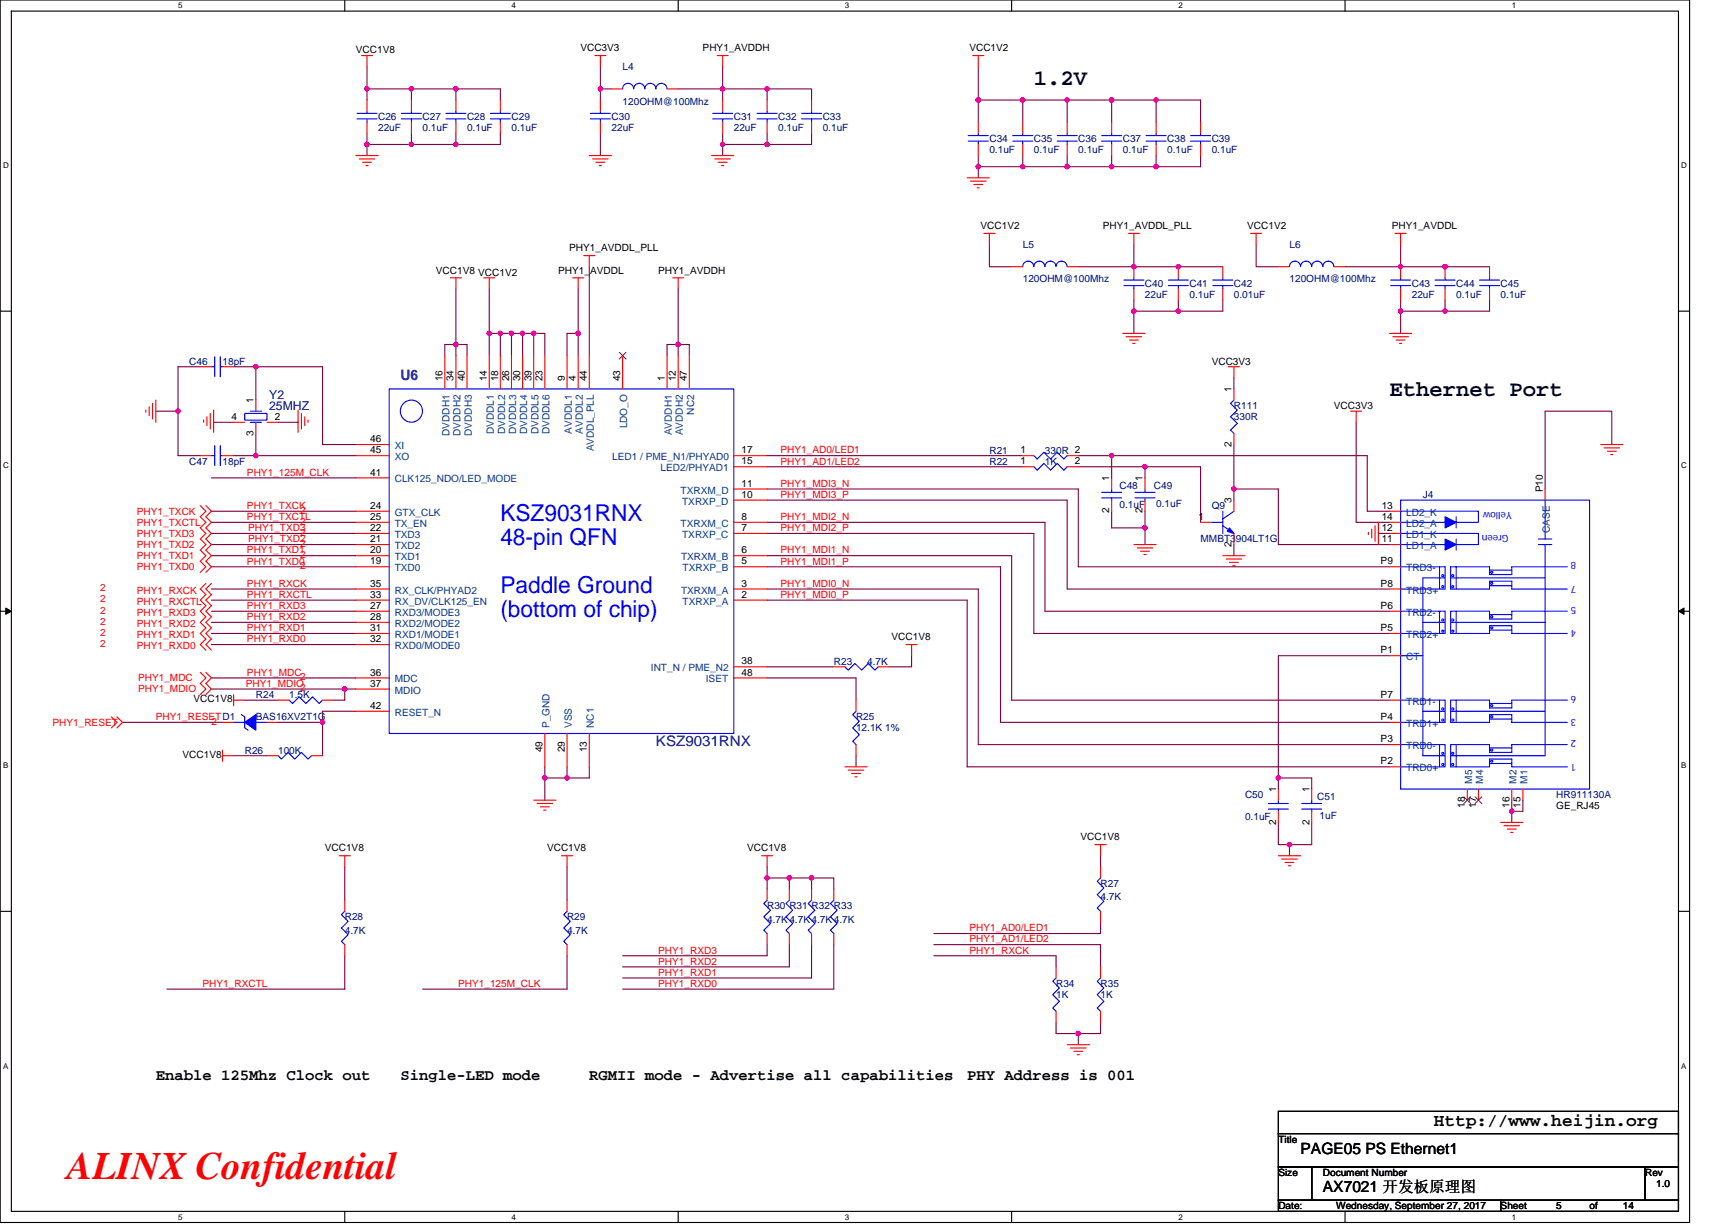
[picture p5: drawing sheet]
<svg xmlns="http://www.w3.org/2000/svg" width="297mm" height="210mm" viewBox="0 0 297 210" stroke-linecap="round" stroke-linejoin="round" font-family="sans-serif">
<path d="M0 0h289.6v209.5h-289.6zM1.9 1.9h285.8v205.7h-285.8z" fill="none" stroke="#000" stroke-width=".19"/>
<g fill="#fff">
<path d="M30.5 .2h.8v1.5h-.8z"/>
<path d="M30.5 207.8h.8v1.6h-.8z"/>
</g>
<path d="M59.1 0v1.9M59.1 207.6v1.9" fill="none" stroke="#000" stroke-width=".19"/>
<g fill="#fff">
<path d="M87.7 .2h.7v1.5h-.7z"/>
<path d="M87.7 207.8h.7v1.6h-.7z"/>
</g>
<path d="M116.2 0v1.9M116.2 207.6v1.9" fill="none" stroke="#000" stroke-width=".19"/>
<g fill="#fff">
<path d="M144.8 .2h.8v1.5h-.8z"/>
<path d="M144.8 207.8h.8v1.6h-.8z"/>
</g>
<path d="M173.4 0v1.9M173.4 207.6v1.9" fill="none" stroke="#000" stroke-width=".19"/>
<g fill="#fff">
<path d="M202 .2h.7v1.5h-.7z"/>
<path d="M202 207.8h.7v1.6h-.7z"/>
</g>
<path d="M230.5 0v1.9M230.5 207.6v1.9" fill="none" stroke="#000" stroke-width=".19"/>
<g fill="#fff">
<path d="M259.1 .2h.8v1.5h-.8z"/>
<path d="M259.1 207.8h.8v1.6h-.8z"/>
<path d="M.5 27.6h1v1.5h-1z"/>
<path d="M288.2 27.6h1v1.5h-1z"/>
<path d="M.5 79.1h1v1.5h-1z"/>
<path d="M288.2 79.1h1v1.5h-1z"/>
</g>
<path d="M0 53.3h1.9M287.7 53.3h1.9" fill="none" stroke="#000" stroke-width=".19"/>
<g fill="#fff">
<path d="M.5 130.5h.9v1.5h-.9z"/>
<path d="M288.2 130.5h.9v1.5h-.9z"/>
</g>
<path d="M0 104.8h1.9M287.7 104.8h1.9" fill="none" stroke="#000" stroke-width=".19"/>
<path d="M1 104.2l.9 .6-.9 .5zM287.7 104.8l.9-.6v1.1z" fill="#000" stroke="#000" stroke-width=".17"/>
<g fill="#fff">
<path d="M.5 181.9h.9v1.6h-.9z"/>
<path d="M288.2 181.9h.9v1.6h-.9z"/>
</g>
<path d="M0 156.2h1.9M287.7 156.2h1.9M219.1 190.5h68.6v3.8h-68.6zM219.1 194.3h68.6v5.7h-68.6zM219.1 200h5.7v5.7h-5.7zM219.1 205.7h38.1v1.9h-38.1zM224.8 200h57.2v5.7h-57.2zM257.2 205.7h30.5v1.9h-30.5zM282 200h5.7v5.7h-5.7z" fill="none" stroke="#000" stroke-width=".19"/>
<g fill="none" stroke="#800040" stroke-width=".19">
<path d="M62.9 11.4v3.8M62.9 15.2h7.6M62.9 15.2v1.9M70.5 15.2h7.6M70.5 15.2v1.9M78.1 15.2v1.9M78.1 15.2h7.7v1.9M102.9 15.2h1.9M102.9 15.2v1.9M102.9 11.4v3.8M116.2 15.2h7.7v1.9M123.9 11.4v3.8h7.6"/>
<path d="M131.5 15.2v1.9M131.5 15.2h7.6v1.9M167.7 17.1h7.6M167.7 17.1v3.9M167.7 11.4v5.7M175.3 17.1v3.9M175.3 17.1h7.6M182.9 17.1h7.6M182.9 17.1v3.9M190.5 17.1v3.9M190.5 17.1h7.7M198.2 17.1h7.6v3.9"/>
<path d="M198.2 17.1v3.9M62.9 24.8v1.9M62.9 22.9v1.9M62.9 24.8h7.6M70.5 22.9v1.9M70.5 24.8h7.6M78.1 22.9v1.9M85.8 22.9v1.9h-7.7M102.9 22.9v3.8M123.9 24.8v1.9M123.9 24.8h7.6M123.9 22.9v1.9"/>
<path d="M131.5 22.9v1.9M139.1 22.9v1.9h-7.6M167.7 28.6h7.6M167.7 26.7v1.9M167.7 28.6v1.9M175.3 26.7v1.9M175.3 28.6h7.6M182.9 28.6h7.6M182.9 26.7v1.9M190.5 28.6h7.7M190.5 26.7v1.9M198.2 26.7v1.9"/>
<path d="M205.8 26.7v1.9h-7.6M78.1 49.5v9.6h1.9v1.9M83.9 57.1h1.9M83.9 57.2v3.8M83.9 49.5v7.6M85.8 57.2v3.8M85.8 57.2h1.9v3.8M87.7 57.1h1.9M89.6 57.2v3.8M89.6 57.2h1.9v3.8M91.5 57.1h1.9v3.9M99.1 49.5v7.6"/>
<path d="M99.1 57.1h-1.9v3.9M99.1 57.2v3.8M101 45.7v15.3M116.2 49.5v9.6h1.9v1.9M169.6 41.9v3.8h3.8M184.8 45.7h9.5M194.3 53.3h7.7M194.3 51.4v1.9M194.3 45.7h15.3M194.3 41.9v3.8M194.3 53.3v3.8M202 51.4v1.9"/>
<path d="M209.6 51.4v1.9h-7.6M215.3 41.9v3.8h3.8M230.5 45.7h9.6M240.1 45.7h15.2M240.1 41.9v3.8M240.1 53.3v3.8M240.1 53.3h7.6M240.1 51.4v1.9M247.7 51.4v1.9M255.3 51.4v1.9h-7.6M26.7 70.5h3.8M30.5 70.5v7.6h3.8"/>
<path d="M34.3 62.9h-3.8v7.6M36.6 72.2v.2h3.4M40 62.9h3.9M40 78.1h3.9M43.9 78.1h17.1M43.9 62.9h11.4v13.3h5.7M43.9 74.3v3.8M43.9 62.9v5.7M51.1 72.2v.2h-3.4M76.2 61v-1.9h1.9v1.9M114.3 61v-1.9h1.9v1.9M131.5 78.1h43.8"/>
<path d="M184.8 78.1h5.7M190.5 78.1v3.8M190.5 78.1h43.9v9.5h3.8M211.5 64.8v1.9M211.5 76.2v7.6M232.4 72.4v17.1h5.8M276.3 76.2v-5.7h-11.5v13.3M36.2 93.3h24.8M36.2 87.6h24.8M36.2 91.4h24.8M36.2 89.5h24.8M36.2 97.2h24.8"/>
<path d="M36.2 95.2h24.8M36.2 81.9h24.8M131.5 91.4h45.7v17.2h61M131.5 85.7h51.4v15.3h55.3M131.5 95.2l41.9 .1v24.7h64.8M131.5 80h43.8M131.5 89.5h47.6v15.3h59.1M131.5 83.8h53.3v13.4h53.4M131.5 97.2h40v26.6h66.7M184.8 80h11.5M190.5 87.6v2.9h5.8M196.3 90.5v2.8"/>
<path d="M196.3 80h9.5v9.5M196.3 87.6v2.9M196.3 80v1.9M211.5 83.8h7.6v9.5h19.1M211.5 93.3v1.9M211.5 83.8v1.9M236.3 91.4h1.9M36.2 101h24.8M36.2 106.7h24.8M36.2 102.9h24.8M36.2 110.5h24.8M36.2 104.8h24.8"/>
<path d="M36.2 108.6h24.8M36.2 116.2h24.8M36.2 118.1h22.9M59.1 118.1h1.9M59.1 118.1v1.9h-1.9M131.5 116.2h15.2v3.8M131.5 114.3h11.4M131.5 101h36.2v26.6h70.5M131.5 102.9h34.3v28.5h72.4M156.2 112.4v1.9h-3.8M238.2 112.4h-19.1v20.9M21 123.8h17.1"/>
<path d="M40 129.5h5.8M41.9 120h5.8M47.7 123.8h7.6M55.3 123.8v5.7M61 121.9h-5.7v1.9M93.4 131.4v1.9h3.8M93.4 133.3v3.9M97.2 131.4v1.9M101 131.4v1.9h-3.8M146.7 129.5v1.9M219.1 133.3h5.7v2M219.1 133.4v1.9"/>
<path d="M259.1 139.1v1.9M259.1 137.2v1.9M261 137.2v1.9h-1.9M59.1 148.6v5.7M97.2 148.6v5.7M131.5 150.5h3.8M131.5 148.6v1.9M131.5 150.5v1.9M135.3 150.5v1.9M135.3 150.5h3.8M139.1 150.5v1.9M139.1 150.5h3.8v1.9"/>
<path d="M188.6 158.1v1.9h-28.5M188.6 146.7v1.9M219.1 141v3.8h1.9M221 144.8v1.9M224.8 141v3.8h-3.8M59.1 163.8v5.7h-30.5M97.2 163.8v5.7h-24.8M131.5 161.9v1.9h-24.8M135.3 161.9v3.8h-28.6M139.1 161.9v5.7h-32.4M142.9 161.9v7.6h-36.2M160.1 163.8h20.9v1.9"/>
<path d="M160.1 161.9h28.5v3.8M181 175.3v1.9h3.8M184.8 177.2v1.9M188.6 175.3v1.9h-3.8"/>
</g>
<g fill="#f0f" stroke="#f0f" stroke-width=".19">
<circle cx="78.1" cy="59" r=".38"/>
<circle cx="99.1" cy="57.1" r=".38"/>
<circle cx="83.8" cy="57.1" r=".38"/>
<circle cx="85.7" cy="57.1" r=".38"/>
<circle cx="91.5" cy="57.1" r=".38"/>
<circle cx="89.6" cy="57.1" r=".38"/>
<circle cx="87.7" cy="57.1" r=".38"/>
<circle cx="59.1" cy="118.1" r=".38"/>
<circle cx="93.4" cy="133.3" r=".38"/>
<circle cx="97.2" cy="133.3" r=".38"/>
<circle cx="78.1" cy="24.8" r=".38"/>
<circle cx="221" cy="144.8" r=".38"/>
<circle cx="190.5" cy="78.1" r=".38"/>
<circle cx="196.2" cy="90.5" r=".38"/>
<circle cx="259.1" cy="139.1" r=".38"/>
<circle cx="219.1" cy="133.3" r=".38"/>
<circle cx="196.2" cy="80" r=".38"/>
<circle cx="139.1" cy="150.5" r=".38"/>
<circle cx="131.5" cy="150.5" r=".38"/>
<circle cx="135.3" cy="150.5" r=".38"/>
<circle cx="43.8" cy="62.9" r=".38"/>
<circle cx="30.5" cy="70.5" r=".38"/>
<circle cx="184.8" cy="177.2" r=".38"/>
<circle cx="43.8" cy="78.1" r=".38"/>
<circle cx="55.3" cy="123.8" r=".38"/>
<circle cx="102.9" cy="15.2" r=".38"/>
<circle cx="123.8" cy="15.2" r=".38"/>
<circle cx="131.5" cy="15.2" r=".38"/>
<circle cx="123.8" cy="24.8" r=".38"/>
<circle cx="131.5" cy="24.8" r=".38"/>
<circle cx="167.7" cy="17.1" r=".38"/>
<circle cx="70.5" cy="24.8" r=".38"/>
<circle cx="62.9" cy="24.8" r=".38"/>
<circle cx="70.5" cy="15.2" r=".38"/>
<circle cx="62.9" cy="15.2" r=".38"/>
<circle cx="175.3" cy="17.1" r=".38"/>
<circle cx="190.5" cy="17.1" r=".38"/>
<circle cx="182.9" cy="17.1" r=".38"/>
<circle cx="198.1" cy="17.1" r=".38"/>
<circle cx="175.3" cy="28.6" r=".38"/>
<circle cx="167.7" cy="28.6" r=".38"/>
<circle cx="182.9" cy="28.6" r=".38"/>
<circle cx="198.1" cy="28.6" r=".38"/>
<circle cx="190.5" cy="28.6" r=".38"/>
<circle cx="116.2" cy="59" r=".38"/>
<circle cx="247.7" cy="45.7" r=".38"/>
<circle cx="240.1" cy="45.7" r=".38"/>
<circle cx="247.7" cy="53.3" r=".38"/>
<circle cx="240.1" cy="53.3" r=".38"/>
<circle cx="202" cy="45.7" r=".38"/>
<circle cx="194.3" cy="45.7" r=".38"/>
<circle cx="202" cy="53.3" r=".38"/>
<circle cx="194.3" cy="53.3" r=".38"/>
<circle cx="78.1" cy="15.2" r=".38"/>
<circle cx="211.5" cy="83.8" r=".38"/>
</g>
<g fill="none" stroke="#f00" stroke-width=".19">
<path d="M62 9.5h1.9M62.9 9.5v1.9M62.9 17.1v1.9M70.5 17.1v1.9M78.1 17.1v1.9M85.8 17.1v1.9M102 9.5h1.9M102.9 9.5v1.9M102.9 17.1v1.9M104.8 15.2h1.9M114.3 15.2h1.9M122.9 9.5h1.9"/>
<path d="M123.9 17.1v1.9M123.9 9.5v1.9M131.5 17.1v1.9M139.1 17.1v1.9M166.7 9.5h1.9M167.7 9.5v1.9M61 26.7h3.8M61.6 27.2h2.6M62.1 27.8h1.6M62.7 28.4h.4M62.9 21v1.9M70.5 21v1.9"/>
<path d="M78.1 21v1.9M85.8 21v1.9M101 26.7h3.8M101.6 27.2h2.6M102.1 27.8h1.6M102.7 28.4h.4M102.9 21v1.9M122 26.7h3.8M122.5 27.2h2.7M123.1 27.8h1.5M123.7 28.4h.4M123.9 21v1.9"/>
<path d="M131.5 21v1.9M139.1 21v1.9M165.8 30.5h3.8M166.3 31.1h2.7M166.9 31.6h1.5M167.5 32.2h.4M167.7 21v1.9M167.7 24.8v1.9M175.3 21v1.9M175.3 24.8v1.9M182.9 21v1.9M182.9 24.8v1.9"/>
<path d="M190.5 21v1.9M190.5 24.8v1.9M198.2 21v1.9M198.2 24.8v1.9M205.8 21v1.9M205.8 24.8v1.9M77.2 47.6h1.9M78.1 47.6v1.9M82.9 47.6h1.9M83.9 47.6v1.9M98.1 47.6h2M99.1 47.6v1.9"/>
<path d="M100.1 43.8h1.9M101 43.8v1.9M115.3 47.6h1.9M116.2 47.6v1.9M168.6 40h1.9M169.6 40v1.9M173.4 45.7h1.9M182.9 45.7h1.9M192.4 57.1h3.9M193 57.7h2.7M193.4 40h1.9M193.6 58.3h1.5"/>
<path d="M194.2 58.9h.3M194.3 40v1.9M194.3 45.7v1.9M194.3 49.5v1.9M202 45.7v1.9M202 49.5v1.9M209.6 45.7v1.9M209.6 49.5v1.9M214.4 40h1.9M215.3 40v1.9M219.1 45.7h1.9M228.6 45.7h1.9"/>
<path d="M238.2 57.1h3.8M238.7 57.7h2.7M239.1 40h1.9M239.3 58.3h1.5M239.9 58.9h.4M240.1 40v1.9M240.1 45.7v1.9M240.1 49.5v1.9M247.7 45.7v1.9M247.7 49.5v1.9M255.3 45.7v1.9M255.3 49.5v1.9"/>
<path d="M25 70.3v.4M25.6 69.7v1.5M26.1 69.2v2.6M26.7 68.6v3.8M34.3 78.1h1.9M34.3 62.9h1.9M34.9 72v.4M35.5 71.4v1.6M36 70.9v2.6M36.6 70.3v3.8M38.1 78.1h1.9M38.1 62.9h1.9"/>
<path d="M40 72.4h1.9M43.9 68.6v1.9M43.9 72.4v1.9M45.8 72.4h1.9M51.1 70.3v3.8M51.7 70.9v2.6M52.2 71.4v1.6M52.8 72v.4M61 78.1h5.7M61 76.2h5.7M76.2 61v5.7M78.1 61v5.7"/>
<path d="M80 61v5.7M83.9 61v5.7M85.8 61v5.7M87.7 61v5.7M89.6 61v5.7M91.5 61v5.7M93.4 61v5.7M97.2 61v5.7M99.1 61v5.7M101 61v5.7M106.7 61v5.7M114.3 61v5.7"/>
<path d="M116.2 61v5.7M118.1 61v5.7M125.8 78.1h5.7M175.3 78.1h1.9M182.9 78.1h1.9M210.5 62.9h1.9M211.5 74.3v1.9M211.5 66.7v1.9M211.5 62.9v1.9M231.5 70.5h1.9M232.4 70.5v1.9M274.4 76.2h3.8"/>
<path d="M274.9 76.8h2.7M275.5 77.3h1.5M276.1 77.9h.4M34.3 86.7l1 .9-1 1 1 .9-1 1 1 .9-1 1 1 .9-1 1 1 .9-1 1 1 1-1 .9M35.3 86.7l.9 .9-.9 1 .9 .9-.9 1 .9 .9-.9 1 .9 .9-.9 1 .9 .9-.9 1 .9 1-.9 .9M61 97.2h5.7M61 95.2h5.7M61 93.3h5.7M61 91.4h5.7M61 87.6h5.7M61 89.5h5.7M61 81.9h5.7"/>
<path d="M125.8 80h5.7M125.8 97.2h5.7M125.8 95.2h5.7M125.8 91.4h5.7M125.8 89.5h5.7M125.8 85.7h5.7M125.8 83.8h5.7M175.3 80h1.9M182.9 80h1.9M190.5 81.9v1.9M190.5 85.7v1.9M194.3 93.3h3.9"/>
<path d="M194.9 93.9h2.7M195.5 94.5h1.5M196.1 95.1h.3M196.3 81.9v1.9M196.3 85.7v1.9M205.8 89.5h1.9M209.6 95.3h3.8M210.2 95.8h2.6M210.7 96.4h1.6M211.3 97h.4M211.5 91.4v1.9M211.5 85.7v1.9"/>
<path d="M234.5 91.2v.4M235.1 90.7v1.5M235.7 90.1v2.7M236.3 89.5v3.8M238.2 97.2h1.9M238.2 93.3h1.9M238.2 91.4h1.9M238.2 89.5h1.9M238.2 87.6h1.9M264.8 83.8v1.9M34.3 115.3l1 .9-1 1 1 .9-1 1M35.3 100l-1 1 1 .9-1 1 1 .9-1 1 1 .9-1 1 1 .9-1 1 1 .9-1 1 1 .9"/>
<path d="M35.3 115.3l.9 .9-.9 1 .9 .9-.9 1M36.2 100l-.9 1 .9 .9-.9 1 .9 .9-.9 1 .9 .9-.9 1 .9 .9-.9 1 .9 .9-.9 1 .9 .9M40 119.1v1.9M61 104.8h5.7M61 108.6h5.7M61 110.5h5.7M61 102.9h5.7M61 101h5.7M61 116.2h5.7M61 118.1h5.7M61 106.7h5.7M125.8 114.3h5.7"/>
<path d="M125.8 116.2h5.7M125.8 102.9h5.7M125.8 101h5.7M142.9 114.3h1.9M150.5 114.3h1.9M155.3 110.5h1.9M156.2 110.5v1.9M238.2 108.6h1.9M238.2 104.8h1.9M238.2 101h1.9M238.2 112.4h1.9M19.1 122.9l.9 .9-.9 1"/>
<path d="M20 122.9l1 .9-1 1M38.1 129.5h1.9M38.1 128.6v1.9M38.1 123.8h1.9M40 120h1.9M45.8 123.8h1.9M45.8 129.5h1.9M47.7 120h1.9M53.4 129.5h1.9M55.3 120h1.9M61 121.9h5.7M91.5 137.2h3.8"/>
<path d="M92.1 137.7h2.6M92.6 138.3h1.5M93.2 138.9h.4M93.4 125.7v5.7M97.2 125.7v5.7M101 125.7v5.7M144.8 131.4h3.8M145.4 132h2.7M146 132.6h1.5M146.5 133.2h.4M146.7 127.6v1.9M146.7 120v1.9"/>
<path d="M219.1 135.3v1.9M219.1 139.1v1.9M224.8 135.3v1.9M224.8 139.1v1.9M238.2 131.4h1.9M238.2 127.6h1.9M238.2 123.8h1.9M238.2 120h1.9M251.5 135.3v1.9M253.4 135.3v1.9M259.1 135.3v1.9M261 135.3v1.9"/>
<path d="M58.1 146.7h1.9M59.1 146.7v1.9M59.1 154.3v1.9M96.2 146.7h1.9M97.2 146.7v1.9M97.2 154.3v1.9M130.5 146.7h1.9M131.5 146.7v1.9M131.5 152.4v1.9M135.3 152.4v1.9M139.1 152.4v1.9M142.9 152.4v1.9"/>
<path d="M187.7 144.8h1.9M188.6 144.8v1.9M188.6 156.2v1.9M188.6 148.6v1.9M219.1 146.7h3.8M219.7 147.3h2.7M220.3 147.8h1.5M220.8 148.4h.4M257.2 141h3.8M257.8 141.5h2.7M258.4 142.1h1.5M258.9 142.7h.4"/>
<path d="M59.1 161.9v1.9M97.2 161.9v1.9M131.5 160v1.9M135.3 160v1.9M139.1 160v1.9M142.9 160v1.9M181 173.4v1.9M181 165.7v1.9M182.9 179.1h3.8M183.5 179.6h2.7M188.6 173.4v1.9M188.6 165.7v1.9"/>
<path d="M184.1 180.2h1.5M184.6 180.8h.4"/>
</g>
<g fill="none" stroke="#00f" stroke-width=".19">
<path d="M61.2 19.4h3.4M62.9 19v.4M68.8 19.4h3.4M70.5 19v.4M76.4 19.4h3.5M78.1 19v.4M84 19.4h3.5M85.8 19v.4M101.2 19.4h3.4M102.9 19v.4M108.6 15.2a.94 .94 0 0 0-.9-.9 .94 .94 0 0 0-1 .9M112.4 15.2a.95 .95 0 0 0-.9-.9 .95 .95 0 0 0-1 .9 .94 .94 0 0 0-.9-.9 .94 .94 0 0 0-1 .9"/>
<path d="M114.3 15.2a.94 .94 0 0 0-.9-.9 .94 .94 0 0 0-1 .9M122.1 19.4h3.5M123.9 19v.4M129.8 19.4h3.4M131.5 19v.4M137.4 19.4h3.4M139.1 19v.4M61.2 20.4h3.4M62.9 20.4v.6M68.8 20.4h3.4M70.5 20.4v.6M76.4 20.4h3.5"/>
<path d="M78.1 20.4v.6M84 20.4h3.5M85.8 20.4v.6M101.2 20.4h3.4M102.9 20.4v.6M122.1 20.4h3.5M123.9 20.4v.6M129.8 20.4h3.4M131.5 20.4v.6M137.4 20.4h3.4M139.1 20.4v.6M166 24.2h3.4"/>
<path d="M166 23.2h3.4M167.7 22.9v.3M167.7 24.2v.6M173.6 24.2h3.4M173.6 23.2h3.4M175.3 22.9v.3M175.3 24.2v.6M181.2 24.2h3.4M181.2 23.2h3.4M182.9 22.9v.3M182.9 24.2v.6M188.8 24.2h3.5"/>
<path d="M188.8 23.2h3.5M190.5 22.9v.3M190.5 24.2v.6M196.4 24.2h3.5M196.4 23.2h3.5M198.2 22.9v.3M198.2 24.2v.6M204.1 24.2h3.4M204.1 23.2h3.4M205.8 22.9v.3M205.8 24.2v.6M175.3 45.7a.94 .94 0 0 1 .9-.9 .94 .94 0 0 1 1 .9 .95 .95 0 0 1 .9-.9 .95 .95 0 0 1 1 .9"/>
<path d="M182.9 45.7a.95 .95 0 0 0-1-.9 .95 .95 0 0 0-.9 .9 .94 .94 0 0 0-.9-.9 .94 .94 0 0 0-1 .9M192.6 49h3.5M192.6 48h3.5M194.3 47.6v.4M194.3 49v.5M200.3 49h3.4M200.3 48h3.4M202 47.6v.4M202 49v.5M207.9 49h3.4M207.9 48h3.4M209.6 47.6v.4"/>
<path d="M209.6 49v.5M221 45.7a.94 .94 0 0 1 1-.9 .94 .94 0 0 1 .9 .9 .95 .95 0 0 1 1-.9 .95 .95 0 0 1 .9 .9M228.6 45.7a.95 .95 0 0 0-.9-.9 .95 .95 0 0 0-1 .9 .94 .94 0 0 0-.9-.9 .94 .94 0 0 0-1 .9M238.4 49h3.4M238.4 48h3.4M240.1 47.6v.4M240.1 49v.5M246 49h3.4M246 48h3.4M247.7 47.6v.4M247.7 49v.5M253.6 49h3.4"/>
<path d="M253.6 48h3.4M255.3 47.6v.4M255.3 49v.5M36.2 78.1h.6M36.2 62.9h.6M36.8 76.4v3.4M36.8 61.2v3.4M37.8 76.4v3.4M37.8 61.2v3.4M37.8 78.1h.3M37.8 62.9h.3M41.9 70.9h3.9v1.1h-3.9z"/>
<path d="M42.9 70.5h1.9M42.9 72.4h1.9M43.9 72.4h.1M43.9 70.5h.1M66.7 66.7h59.1v59h-59.1zM177.2 78.1l.6 .6 1.1-1.2 1.2 1.2 1.1-1.2 1.1 1.2 .6-.6M211.5 68.6l-.6 .6 1.2 1.1-1.2 1.1 1.2 1.2-1.2 1.1 .6 .6M177.2 80l.6 .6 1.1-1.2 1.2 1.2 1.1-1.2 1.1 1.2 .6-.6M188.8 84.4h3.5M188.8 85.3h3.5M190.5 83.8v.6M190.5 85.3v.4"/>
<path d="M194.5 84.4h3.5M194.5 85.3h3.5M196.3 83.8v.6M196.3 85.3v.4M207.7 89.5h1.9M209.6 87.6v3.8M209.6 90.1l1.9 1.3M211.5 87.6l-1.9 1.4M240.1 85.7h32.4v49.6h-32.4zM240.1 91.4h13.3v1.9h-13.3M240.1 87.6h13.3v1.9h-13.3M240.1 97.2h7.6v3.8h-7.6"/>
<path d="M246.7 97.2v3.8M247.2 98.5h.2v.3h-.2zM247.7 99.1h-3.8v30.4h3.8M248.6 99.1h16.2M248.9 98.5h.2v.3h-.2zM249.6 92.4v1.9M249.6 88.6v1.9M249.6 97.2v3.8M255.3 97.7h3.8M255.5 98h.3v.2h-.3zM255.5 99.9h.3v.2h-.3zM263.7 93.3h2.3"/>
<path d="M263.7 92.4h2.3M264.8 93.3v36.2h-16.2M264.8 85.7v6.7M268.6 97.2h-9.5v1.3h-3.8v-1.3h-6.7v3.8h6.7v-1.4h3.8v1.4h9.5M144.8 114.3l.6 .6 1.1-1.2 1.2 1.2 1.1-1.2 1.2 1.2 .5-.6M240.1 112.4h3.8M240.1 104.8h7.6v3.8h-7.6M243.9 106.7h3.8M246.7 104.8v3.8M247.2 108.1h.2v.2h-.2zM247.2 106.2h.2v.2h-.2zM247.2 100.4h.2v.3h-.2z"/>
<path d="M248.6 106.7h16.2M248.9 106.2h.2v.2h-.2zM248.9 108.1h.2v.2h-.2zM248.9 100.4h.2v.3h-.2zM249.6 104.8v3.8M255.3 108h3.8M255.3 105.3h3.8M255.3 100.4h3.8M255.5 105.6h.3v.2h-.3zM255.5 107.5h.3v.2h-.3zM268.6 104.8h-9.5v1.3h-3.8v-1.3h-6.7v3.8h6.7v-1.3h3.8v1.3h9.5M40 123.8h1.9"/>
<path d="M41.4 122.5l.5 .4v1.9l.6 .4M43.9 123.8h1.9M47.7 129.5l.5 .6 1.2-1.1 1.1 1.1 1.2-1.1 1.1 1.1 .6-.6M49.6 120l.5 .6 1.2-1.2 1.1 1.2 1.2-1.2 1.1 1.2 .6-.6M146.7 121.9l-.5 .6 1.1 1.1-1.1 1.2 1.1 1.1-1.1 1.2 .5 .5M217.4 137.7h3.4M217.4 138.7h3.4M219.1 137.2v.5M219.1 138.7v.4M223.1 137.7h3.4M223.1 138.7h3.4M224.8 137.2v.5"/>
<path d="M224.8 138.7v.4M240.1 127.6h7.6v3.8h-7.6M240.1 120h7.6v3.8h-7.6M243.9 121.9h3.8M246.7 127.6v3.8M246.7 120v3.8M247.2 130.9h.2v.3h-.2zM247.2 129h.2v.3h-.2zM247.2 123.3h.2v.3h-.2zM247.2 121.4h.2v.3h-.2zM248.6 121.9h16.2M248.9 130.9h.2v.3h-.2z"/>
<path d="M248.9 129h.2v.3h-.2zM248.9 121.4h.2v.3h-.2zM248.9 123.3h.2v.3h-.2zM249.6 127.6v3.8M249.6 120v3.8M255.3 130.9h3.8M255.3 128.2h3.8M255.3 123.3h3.8M255.3 120.6h3.8M255.5 130.3h.3v.3h-.3zM255.5 128.4h.3v.3h-.3zM255.5 120.8h.3v.3h-.3z"/>
<path d="M255.5 122.7h.3v.3h-.3zM268.6 127.6h-9.5v1.4h-3.8v-1.4h-6.7v3.8h6.7v-1.3h3.8v1.3h9.5M268.6 120h-9.5v1.3h-3.8v-1.3h-6.7v3.8h6.7v-1.3h3.8v1.3h9.5M59.1 156.2l-.6 .6 1.2 1.1-1.2 1.2 1.2 1.1-1.2 1.2 .6 .5M97.2 156.2l-.6 .6 1.2 1.1-1.2 1.2 1.2 1.1-1.2 1.2 .6 .5M131.5 154.3l-.6 .6 1.2 1.1-1.2 1.2 1.2 1.1-1.2 1.1 .6 .6M135.3 154.3l-.6 .6 1.2 1.1-1.2 1.2 1.2 1.1-1.2 1.1 .6 .6M139.1 154.3l-.6 .6 1.2 1.1-1.2 1.2 1.2 1.1-1.2 1.1 .6 .6M142.9 154.3l-.6 .6 1.2 1.1-1.2 1.2 1.2 1.1-1.2 1.1 .6 .6M188.6 150.5l-.5 .6 1.1 1.1-1.1 1.2 1.1 1.1-1.1 1.1 .5 .6M181 167.6l-.6 .6 1.2 1.2-1.2 1.1 1.2 1.1-1.2 1.2 .6 .6M188.6 167.6l-.5 .6 1.1 1.2-1.1 1.1 1.1 1.1-1.1 1.2 .5 .6"/>
<circle cx="70.5" cy="70.5" r="1.89"/>
</g>
<g fill="#00f" stroke="#00f" stroke-width=".19">
<path d="M41.9 123.8l2-1.3v2.7z" fill-rule="evenodd"/>
<path d="M210.7 90.5l.8 .9-1.1-.3z" fill-rule="evenodd"/>
<path d="M247.7 92.4l1.9 .9-1.9 1z" fill-rule="evenodd"/>
<path d="M247.7 88.6l1.9 .9-1.9 1z" fill-rule="evenodd"/>
</g>
<path d="M106.1 60.4l1.2 1.2M107.3 60.4l-1.2 1.2M250.9 136.6l1.2 1.2M252.1 136.6l-1.2 1.2M252.8 136.6l1.2 1.2M254 136.6l-1.2 1.2" fill="none" stroke="#804000" stroke-width=".17"/>
<text font-size="6.7" fill="#f00" x="11.5" y="202.2">ALINX Confidential</text>
<g font-size="4" fill="#00f">
<text x="85.8" y="89.3">KSZ9031RNX</text>
<text x="85.8" y="93.5">48-pin QFN</text>
<text x="85.8" y="101.7">Paddle Ground</text>
<text x="85.8" y="105.8">(bottom of chip)</text>
</g>
<g font-size="3.8" fill="#000040">
<text x="177.2" y="14.6">1.2V</text>
<text x="238.2" y="67.9">Ethernet Port</text>
</g>
<text font-size="3" x="245.8" y="193.1">Http://www.heijin.org</text>
<g font-size="2.7">
<text x="26.7" y="185.1">Enable 125Mhz Clock out</text>
<text x="68.6" y="185.1">Single-LED mode</text>
<text x="101" y="185.1">RGMII mode - Advertise all capabilities</text>
<text x="165.8" y="185.1">PHY Address is 001</text>
<text x="222.9" y="197.8">PAGE05 PS Ethernet1</text>
<text x="226.7" y="204.3">AX7021 开发板原理图</text>
</g>
<g font-size="2.5" fill="#000080">
<text x="68.6" y="65.2">U6</text>
<text x="112.4" y="128">KSZ9031RNX</text>
</g>
<g font-size="2.1" fill="#000080">
<text x="46.1" y="68.4">Y2</text>
<text x="46.1" y="70.3">25MHZ</text>
</g>
<g font-size="1.7">
<text x="61" y="9.2">VCC1V8</text>
<text x="99.5" y="8.8">VCC3V3</text>
<text x="120.4" y="8.8">PHY1_AVDDH</text>
<text x="166.2" y="8.8">VCC1V2</text>
<text x="168.1" y="39.3">VCC1V2</text>
<text x="189" y="39.3">PHY1_AVDDL_PLL</text>
<text x="213.8" y="39.3">VCC1V2</text>
<text x="238.5" y="39.3">PHY1_AVDDL</text>
<text x="74.7" y="46.9">VCC1V8 VCC1V2</text>
<text x="95.7" y="46.9">PHY1_AVDDL</text>
<text x="97.6" y="43.1">PHY1_AVDDL_PLL</text>
<text x="112.8" y="46.9">PHY1_AVDDH</text>
<text x="75.8" y="65.3" transform="rotate(-90 75.8 65.3)">16</text>
<text x="77.7" y="65.3" transform="rotate(-90 77.7 65.3)">34</text>
<text x="79.6" y="65.3" transform="rotate(-90 79.6 65.3)">40</text>
<text x="83.5" y="65.3" transform="rotate(-90 83.5 65.3)">14</text>
<text x="85.4" y="65.3" transform="rotate(-90 85.4 65.3)">18</text>
<text x="87.3" y="65.3" transform="rotate(-90 87.3 65.3)">26</text>
<text x="89.2" y="65.3" transform="rotate(-90 89.2 65.3)">30</text>
<text x="91.1" y="65.3" transform="rotate(-90 91.1 65.3)">39</text>
<text x="93" y="65.3" transform="rotate(-90 93 65.3)">23</text>
<text x="96.8" y="65.3" transform="rotate(-90 96.8 65.3)">9</text>
<text x="98.7" y="65.3" transform="rotate(-90 98.7 65.3)">4</text>
<text x="100.6" y="65.3" transform="rotate(-90 100.6 65.3)">44</text>
<text x="106.3" y="65.3" transform="rotate(-90 106.3 65.3)">43</text>
<text x="113.9" y="65.3" transform="rotate(-90 113.9 65.3)">1</text>
<text x="115.8" y="65.3" transform="rotate(-90 115.8 65.3)">12</text>
<text x="117.7" y="65.3" transform="rotate(-90 117.7 65.3)">47</text>
<text x="207.7" y="62.5">VCC3V3</text>
<text x="39.7" y="72">4</text>
<text x="43.5" y="69.2" transform="rotate(-90 43.5 69.2)">1</text>
<text x="47.1" y="72">2</text>
<text x="211.1" y="67.2" transform="rotate(-90 211.1 67.2)">1</text>
<text x="228.6" y="70.1">VCC3V3</text>
<text x="43.5" y="74.7" transform="rotate(-90 43.5 74.7)">3</text>
<text x="63.5" y="77.7">45</text>
<text x="63.5" y="75.8">46</text>
<text x="127.1" y="77.7">17</text>
<text x="174.9" y="77.7">1</text>
<text x="211.1" y="76.6" transform="rotate(-90 211.1 76.6)">2</text>
<text x="63.5" y="81.5">41</text>
<text x="127.1" y="79.6">15</text>
<text x="127.1" y="83.4">11</text>
<text x="174.9" y="79.6">1</text>
<text x="184.3" y="79.6">2</text>
<text x="190.1" y="82.5" transform="rotate(-90 190.1 82.5)">1</text>
<text x="195.9" y="82.5" transform="rotate(-90 195.9 82.5)">1</text>
<text x="63.5" y="87.2">24</text>
<text x="63.5" y="89.1">25</text>
<text x="127.1" y="89.1">8</text>
<text x="127.1" y="85.3">10</text>
<text x="190.1" y="88" transform="rotate(-90 190.1 88)">2</text>
<text x="195.9" y="88" transform="rotate(-90 195.9 88)">2</text>
<text x="205.4" y="89.1">1</text>
<text x="211.1" y="86.3" transform="rotate(-90 211.1 86.3)">3</text>
<text x="236.8" y="89.1">14</text>
<text x="236.8" y="87.2">13</text>
<text x="264.4" y="84.4" transform="rotate(-90 264.4 84.4)">P10</text>
<text x="63.5" y="94.8">20</text>
<text x="63.5" y="92.9">21</text>
<text x="63.5" y="91">22</text>
<text x="127.1" y="94.8">6</text>
<text x="127.1" y="91">7</text>
<text x="211.1" y="93.7" transform="rotate(-90 211.1 93.7)">2</text>
<text x="236.8" y="92.9">11</text>
<text x="236.8" y="91">12</text>
<text x="63.5" y="96.8">19</text>
<text x="63.5" y="100.6">35</text>
<text x="127.1" y="100.6">3</text>
<text x="127.1" y="96.8">5</text>
<text x="236.6" y="100.6">P8</text>
<text x="236.6" y="96.8">P9</text>
<text x="63.5" y="104.4">27</text>
<text x="63.5" y="102.5">33</text>
<text x="63.5" y="106.3">28</text>
<text x="127.1" y="102.5">2</text>
<text x="236.6" y="104.4">P6</text>
<text x="63.5" y="108.2">31</text>
<text x="63.5" y="110.1">32</text>
<text x="127.1" y="113.9">38</text>
<text x="152.8" y="109.7">VCC1V8</text>
<text x="236.6" y="108.2">P5</text>
<text x="236.6" y="112">P1</text>
<text x="63.5" y="115.8">36</text>
<text x="63.5" y="117.7">37</text>
<text x="127.1" y="115.8">48</text>
<text x="236.6" y="119.6">P7</text>
<text x="33.2" y="120.4">VCC1V8</text>
<text x="63.5" y="121.5">42</text>
<text x="236.6" y="123.4">P4</text>
<text x="31.3" y="129.9">VCC1V8</text>
<text x="93" y="129" transform="rotate(-90 93 129)">49</text>
<text x="96.8" y="129" transform="rotate(-90 96.8 129)">29</text>
<text x="100.6" y="129" transform="rotate(-90 100.6 129)">13</text>
<text x="236.6" y="131">P2</text>
<text x="236.6" y="127.2">P3</text>
<text x="218.7" y="135.8" transform="rotate(-90 218.7 135.8)">1</text>
<text x="224.4" y="135.8" transform="rotate(-90 224.4 135.8)">1</text>
<text x="218.7" y="141.4" transform="rotate(-90 218.7 141.4)">2</text>
<text x="224.4" y="141.4" transform="rotate(-90 224.4 141.4)">2</text>
<text x="251.1" y="138.5" transform="rotate(-90 251.1 138.5)">18</text>
<text x="253" y="138.5" transform="rotate(-90 253 138.5)">17</text>
<text x="258.7" y="138.5" transform="rotate(-90 258.7 138.5)">16</text>
<text x="260.6" y="138.5" transform="rotate(-90 260.6 138.5)">15</text>
<text x="266.7" y="138.7">GE_RJ45</text>
<text x="55.7" y="145.9">VCC1V8</text>
<text x="93.8" y="145.9">VCC1V8</text>
<text x="128.1" y="145.9">VCC1V8</text>
<text x="185.2" y="144">VCC1V8</text>
<text x="219.1" y="195.9">Title</text>
<text x="219.1" y="201.6">Size</text>
<text x="226.7" y="201.6">Document Number</text>
<text x="282" y="201.6">Rev</text>
<text x="283.9" y="203.5">1.0</text>
<text x="219.1" y="207.3">Date:</text>
<text x="229" y="207.3">Wednesday, September 27, 2017</text>
<text x="257.2" y="207.3">Sheet</text>
<text x="266.7" y="207.3">5</text>
<text x="272.5" y="207.3">of</text>
<text x="278.2" y="207.3">14</text>
</g>
<g font-size="1.7" fill="#000080">
<text x="106.7" y="12">L4</text>
<text x="106.7" y="17.9">120OHM@100Mhz</text>
<text x="64.8" y="20.6">C26</text>
<text x="64.8" y="22.5">22uF</text>
<text x="72.4" y="20.6">C27</text>
<text x="72.4" y="22.5">0.1uF</text>
<text x="80" y="20.6">C28</text>
<text x="80" y="22.5">0.1uF</text>
<text x="87.7" y="20.6">C29</text>
<text x="87.7" y="22.5">0.1uF</text>
<text x="104.8" y="20.6">C30</text>
<text x="104.8" y="22.5">22uF</text>
<text x="125.8" y="20.6">C31</text>
<text x="125.8" y="22.5">22uF</text>
<text x="133.4" y="20.6">C32</text>
<text x="133.4" y="22.5">0.1uF</text>
<text x="141" y="20.6">C33</text>
<text x="141" y="22.5">0.1uF</text>
<text x="169.6" y="24.4">C34</text>
<text x="169.6" y="26.3">0.1uF</text>
<text x="177.2" y="24.4">C35</text>
<text x="177.2" y="26.3">0.1uF</text>
<text x="184.8" y="24.4">C36</text>
<text x="184.8" y="26.3">0.1uF</text>
<text x="192.4" y="24.4">C37</text>
<text x="192.4" y="26.3">0.1uF</text>
<text x="200.1" y="24.4">C38</text>
<text x="200.1" y="26.3">0.1uF</text>
<text x="207.7" y="24.4">C39</text>
<text x="207.7" y="26.3">0.1uF</text>
<text x="175.3" y="42.5">L5</text>
<text x="221" y="42.5">L6</text>
<text x="175.3" y="48.4">120OHM@100Mhz</text>
<text x="196.3" y="49.2">C40</text>
<text x="196.3" y="51.1">22uF</text>
<text x="203.9" y="49.2">C41</text>
<text x="203.9" y="51.1">0.1uF</text>
<text x="211.5" y="49.2">C42</text>
<text x="211.5" y="51.1">0.01uF</text>
<text x="221" y="48.4">120OHM@100Mhz</text>
<text x="242" y="49.2">C43</text>
<text x="242" y="51.1">22uF</text>
<text x="249.6" y="49.2">C44</text>
<text x="249.6" y="51.1">0.1uF</text>
<text x="257.2" y="49.2">C45</text>
<text x="257.2" y="51.1">0.1uF</text>
<text x="32.4" y="62.5">C46</text>
<text x="38.1" y="62.5">18pF</text>
<text x="211.5" y="70.1">R111</text>
<text x="169.6" y="77.7">R21</text>
<text x="179.1" y="77.7">330R 2</text>
<text x="211.5" y="72">330R</text>
<text x="32.4" y="79.7">C47</text>
<text x="38.1" y="79.7">18pF</text>
<text x="169.6" y="79.7">R22</text>
<text x="179.1" y="79.7">1K</text>
<text x="191.9" y="83.8">C48</text>
<text x="197.8" y="83.8">C49</text>
<text x="191.9" y="87.1">0.1uF</text>
<text x="198.2" y="86.9">0.1uF</text>
<text x="207.7" y="87.3">Q9</text>
<text x="243.9" y="85.4">J4</text>
<text x="205.8" y="93">MMBT3904LT1G</text>
<text x="142.9" y="113.9">R23</text>
<text x="148.6" y="113.9">4.7K</text>
<text x="43.9" y="119.7">R24</text>
<text x="49.6" y="119.7">1.5K</text>
<text x="43.9" y="123.5">BAS16XV2T1G</text>
<text x="146.7" y="123.5">R25</text>
<text x="146.7" y="125.4">12.1K 1%</text>
<text x="41.9" y="129.2">R26</text>
<text x="47.7" y="129.2">100K</text>
<text x="213.4" y="136.8">C50</text>
<text x="225.8" y="137.2">C51</text>
<text x="266.7" y="136.8">HR911130A</text>
<text x="213.4" y="140.6">0.1uF</text>
<text x="226.2" y="140.4">1uF</text>
<text x="131.5" y="155.9">R30 R31 R32 R33</text>
<text x="188.6" y="152">R27</text>
<text x="188.6" y="154.3">4.7K</text>
<text x="59.1" y="157.8">R28</text>
<text x="59.1" y="160">4.7K</text>
<text x="97.2" y="157.8">R29</text>
<text x="97.2" y="160">4.7K</text>
<text x="131.5" y="158.1">4.7K4.7K4.7K4.7K</text>
<text x="181" y="169.2">R34</text>
<text x="181" y="171.1">1K</text>
<text x="188.6" y="169.2">R35</text>
<text x="188.6" y="171.1">1K</text>
</g>
<g font-size="1.7" fill="#004080">
<text x="119" y="71.1" transform="rotate(-90 119 71.1)">NC2</text>
<text x="67.7" y="77">XI</text>
<text x="77" y="74.7" transform="rotate(-90 77 74.7)">DVDDH1</text>
<text x="78.9" y="74.7" transform="rotate(-90 78.9 74.7)">DVDDH2</text>
<text x="80.9" y="74.7" transform="rotate(-90 80.9 74.7)">DVDDH3</text>
<text x="84.7" y="74.4" transform="rotate(-90 84.7 74.4)">DVDDL1</text>
<text x="86.6" y="74.4" transform="rotate(-90 86.6 74.4)">DVDDL2</text>
<text x="88.5" y="74.4" transform="rotate(-90 88.5 74.4)">DVDDL3</text>
<text x="90.4" y="74.4" transform="rotate(-90 90.4 74.4)">DVDDL4</text>
<text x="92.3" y="74.4" transform="rotate(-90 92.3 74.4)">DVDDL5</text>
<text x="94.2" y="74.4" transform="rotate(-90 94.2 74.4)">DVDDL6</text>
<text x="98" y="74.3" transform="rotate(-90 98 74.3)">AVDDL1</text>
<text x="99.9" y="74.3" transform="rotate(-90 99.9 74.3)">AVDDL2</text>
<text x="101.8" y="77.4" transform="rotate(-90 101.8 77.4)">AVDDL_PLL</text>
<text x="107.5" y="73.4" transform="rotate(-90 107.5 73.4)">LDO_O</text>
<text x="115.1" y="74.6" transform="rotate(-90 115.1 74.6)">AVDDH1</text>
<text x="117" y="74.6" transform="rotate(-90 117 74.6)">AVDDH2</text>
<text x="67.7" y="82.7">CLK125_NDO/LED_MODE</text>
<text x="67.7" y="78.9">XO</text>
<text x="104.9" y="78.9">LED1 / PME_N1/PHYAD0</text>
<text x="113.2" y="80.8">LED2/PHYAD1</text>
<text x="67.7" y="88.4">GTX_CLK</text>
<text x="116.6" y="84.6">TXRXM_D</text>
<text x="116.9" y="86.5">TXRXP_D</text>
<text x="241" y="88.4">LD2_K</text>
<text x="67.7" y="94.1">TXD2</text>
<text x="67.7" y="92.2">TXD3</text>
<text x="67.7" y="90.3">TX_EN</text>
<text x="116.6" y="90.3">TXRXM_C</text>
<text x="116.9" y="92.2">TXRXP_C</text>
<text x="241" y="94.1">LD1_A</text>
<text x="241" y="92.2">LD1_K</text>
<text x="241" y="90.3">LD2_A</text>
<text x="265.6" y="91.4" transform="rotate(-90 265.6 91.4)">CASE</text>
<text x="67.7" y="97.9">TXD0</text>
<text x="67.7" y="96">TXD1</text>
<text x="67.7" y="101.7">RX_CLK/PHYAD2</text>
<text x="116.7" y="101.7">TXRXM_A</text>
<text x="116.7" y="96">TXRXM_B</text>
<text x="117" y="97.9">TXRXP_B</text>
<text x="241" y="101.7">TRD3+</text>
<text x="241" y="97.9">TRD3-</text>
<text x="67.7" y="105.6">RXD3/MODE3</text>
<text x="67.7" y="103.7">RX_DV/CLK125_EN</text>
<text x="67.7" y="107.5">RXD2/MODE2</text>
<text x="117" y="103.7">TXRXP_A</text>
<text x="241" y="105.6">TRD2-</text>
<text x="67.7" y="109.4">RXD1/MODE1</text>
<text x="67.7" y="111.3">RXD0/MODE0</text>
<text x="241" y="109.4">TRD2+</text>
<text x="241" y="113.2">CT</text>
<text x="67.7" y="117">MDC</text>
<text x="67.7" y="118.9">MDIO</text>
<text x="111.6" y="115.1">INT_N / PME_N2</text>
<text x="121" y="117">ISET</text>
<text x="67.7" y="122.7">RESET_N</text>
<text x="94.2" y="124.8" transform="rotate(-90 94.2 124.8)">P_GND</text>
<text x="98" y="124.8" transform="rotate(-90 98 124.8)">VSS</text>
<text x="101.8" y="124.8" transform="rotate(-90 101.8 124.8)">NC1</text>
<text x="241" y="124.6">TRD1+</text>
<text x="241" y="120.8">TRD1-</text>
<text x="241" y="128.4">TRD0-</text>
<text x="241" y="132.2">TRD0+</text>
<text x="252.3" y="134.3" transform="rotate(-90 252.3 134.3)">M5</text>
<text x="254.2" y="134.3" transform="rotate(-90 254.2 134.3)">M4</text>
<text x="259.9" y="134.3" transform="rotate(-90 259.9 134.3)">M2</text>
<text x="261.8" y="134.3" transform="rotate(-90 261.8 134.3)">M1</text>
</g>
<g font-size="1.7" fill="#f00">
<text x="133.8" y="77.7">PHY1_AD0/LED1</text>
<text x="42.3" y="81.5">PHY1_125M_CLK</text>
<text x="133.8" y="79.6">PHY1_AD1/LED2</text>
<text x="133.8" y="83.4">PHY1_MDI3_N</text>
<text x="23.5" y="88.2">PHY1_TXCK</text>
<text x="42.3" y="89.2">PHY1_TXCTL</text>
<text x="42.3" y="87.2">PHY1_TXCK</text>
<text x="51.5" y="89.9">2</text>
<text x="51.5" y="88">2</text>
<text x="133.8" y="85.3">PHY1_MDI3_P</text>
<text x="133.8" y="89.2">PHY1_MDI2_N</text>
<text x="23.5" y="90.1">PHY1_TXCTL</text>
<text x="23.5" y="92">PHY1_TXD3</text>
<text x="23.5" y="93.9">PHY1_TXD2</text>
<text x="23.5" y="95.8">PHY1_TXD1</text>
<text x="42.3" y="94.9">PHY1_TXD1</text>
<text x="42.5" y="93">PHY1_TXD2</text>
<text x="42.5" y="91.1">PHY1_TXD3</text>
<text x="51.5" y="91.8">2</text>
<text x="51.5" y="93.7">2</text>
<text x="51.5" y="95.7">2</text>
<text x="133.8" y="91.1">PHY1_MDI2_P</text>
<text x="133.8" y="94.9">PHY1_MDI1_N</text>
<text x="17.2" y="101.4">2</text>
<text x="23.5" y="97.7">PHY1_TXD0</text>
<text x="23.5" y="101.7">PHY1_RXCK</text>
<text x="42.3" y="96.8">PHY1_TXD0</text>
<text x="42.3" y="100.6">PHY1_RXCK</text>
<text x="51.5" y="97.6">2</text>
<text x="133.8" y="96.8">PHY1_MDI1_P</text>
<text x="133.8" y="100.6">PHY1_MDI0_N</text>
<text x="17.2" y="103.3">2</text>
<text x="17.2" y="105.2">2</text>
<text x="17.2" y="107.1">2</text>
<text x="23.5" y="103.7">PHY1_RXCTL</text>
<text x="23.5" y="105.6">PHY1_RXD3</text>
<text x="23.5" y="107.5">PHY1_RXD2</text>
<text x="42.3" y="102.5">PHY1_RXCTL</text>
<text x="42.3" y="104.4">PHY1_RXD3</text>
<text x="42.3" y="106.3">PHY1_RXD2</text>
<text x="133.8" y="102.5">PHY1_MDI0_P</text>
<text x="17.2" y="110.9">2</text>
<text x="17.2" y="109">2</text>
<text x="23.5" y="111.3">PHY1_RXD0</text>
<text x="23.5" y="109.4">PHY1_RXD1</text>
<text x="42.3" y="110.1">PHY1_RXD0</text>
<text x="42.3" y="108.2">PHY1_RXD1</text>
<text x="23.7" y="116.8">PHY1_MDC</text>
<text x="23.7" y="118.7">PHY1_MDIO</text>
<text x="42.1" y="117.7">PHY1_MDIO</text>
<text x="42.3" y="115.8">PHY1_MDC</text>
<text x="51.5" y="116.6">2</text>
<text x="51.5" y="118.5">2</text>
<text x="9" y="124.4">PHY1_RESET</text>
<text x="26.7" y="123.4">PHY1_RESETD1</text>
<text x="36.2" y="124.2">2</text>
<text x="166.2" y="159.6">PHY1_AD0/LED1</text>
<text x="166.2" y="161.5">PHY1_AD1/LED2</text>
<text x="112.8" y="163.4">PHY1_RXD3</text>
<text x="112.8" y="165.4">PHY1_RXD2</text>
<text x="112.8" y="167.3">PHY1_RXD1</text>
<text x="166.2" y="163.4">PHY1_RXCK</text>
<text x="34.7" y="169.2">PHY1_RXCTL</text>
<text x="78.5" y="169.2">PHY1_125M_CLK</text>
<text x="112.8" y="169.2">PHY1_RXD0</text>
</g>
<g font-size="1.7" fill="#00f">
<text x="259.1" y="87.8" transform="rotate(180 259.1 87.8)">Yellow</text>
<text x="258.5" y="91.6" transform="rotate(180 258.5 91.6)">Green</text>
<text x="270.2" y="96.4" transform="rotate(180 270.2 96.4)">8</text>
<text x="270.2" y="100.4" transform="rotate(180 270.2 100.4)">7</text>
<text x="270.2" y="104" transform="rotate(180 270.2 104)">5</text>
<text x="270.2" y="108" transform="rotate(180 270.2 108)">4</text>
<text x="270.2" y="119.3" transform="rotate(180 270.2 119.3)">6</text>
<text x="270.2" y="123.3" transform="rotate(180 270.2 123.3)">3</text>
<text x="270.2" y="130.9" transform="rotate(180 270.2 130.9)">1</text>
<text x="270.2" y="126.9" transform="rotate(180 270.2 126.9)">2</text>
</g>
<g font-size="1.4">
<text x="30.5" y="1.4">5</text>
<text x="87.7" y="1.4">4</text>
<text x="144.8" y="1.4">3</text>
<text x="202" y="1.4">2</text>
<text x="259.1" y="1.4">1</text>
<text x=".5" y="28.9">D</text>
<text x="288.2" y="28.9">D</text>
<text x=".5" y="80.3">C</text>
<text x="288.2" y="80.3">C</text>
<text x=".5" y="131.7">B</text>
<text x="288.2" y="131.7">B</text>
<text x=".5" y="183.2">A</text>
<text x="288.2" y="183.2">A</text>
<text x="30.5" y="209.1">5</text>
<text x="87.7" y="209.1">4</text>
<text x="144.8" y="209.1">3</text>
<text x="202" y="209.1">2</text>
<text x="259.1" y="209.1">1</text>
</g>
</svg>
